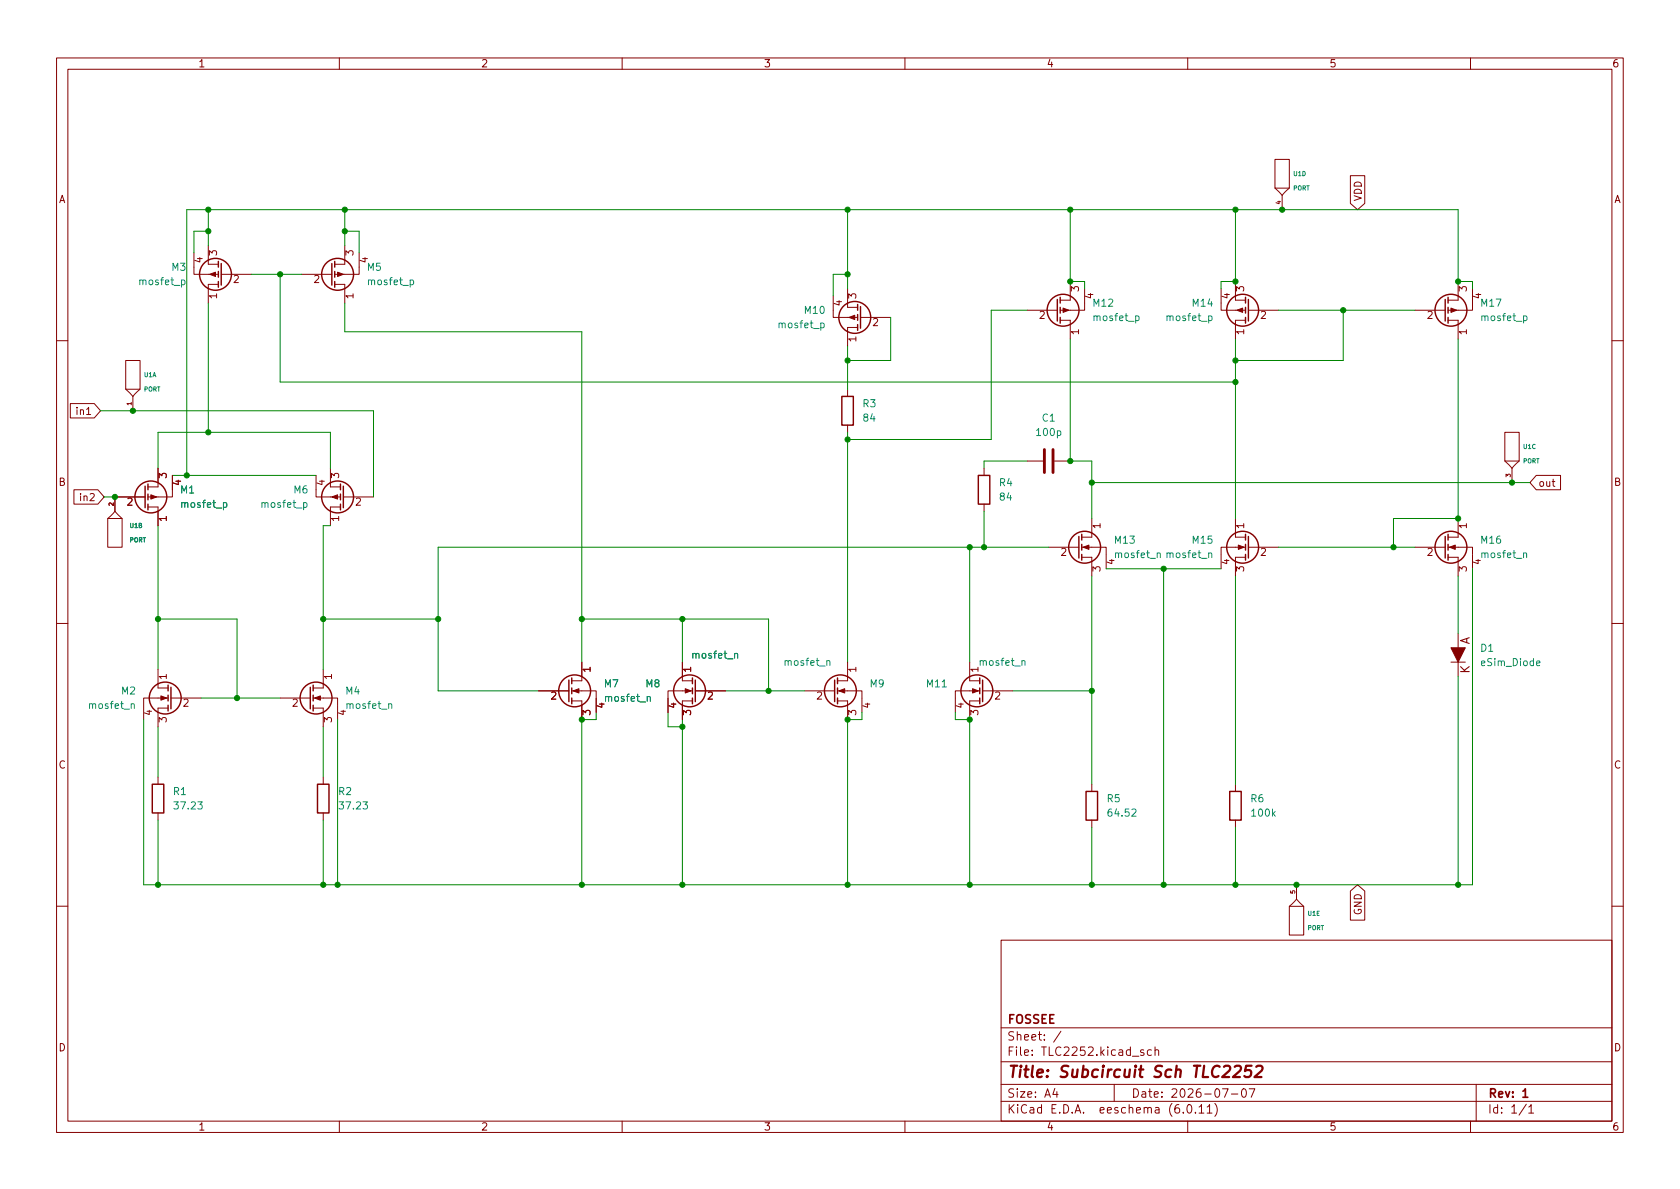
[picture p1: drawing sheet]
<svg xmlns="http://www.w3.org/2000/svg" width="297mm" height="210mm" viewBox="0 0 297 210" stroke-linecap="round" stroke-linejoin="round" font-family="sans-serif">
<g fill="none" stroke="#840000" stroke-width=".18">
<path d="M10 10.2h277v190.1h-277zM12 12.2h273v186.1h-273zM60 10.2v2M110 10.2v2M160 10.2v2M210 10.2v2M260 10.2v2M225.4 33.3l1.3 1.2M225.4 28.2h2.6v5.1h-2.6zM226.7 34.5v2.6M228 33.3l-1.3 1.2M238.8 31.1h2.5v4.9l-1.3 1.1-1.2-1.1z"/>
<path d="M34.3 44.7v3.8h4.3M35.3 45.5v.8l-.9-.3M36.8 46.7h1.8M36.8 43.4v2.6M37 45.1v-.8l.5 .5 .1-.4h.6l.1 .2-.1 .5M38.3 52.3h-1.3l.4 .4M38.6 50.3h-1.8v3.3M39.1 48.5h5.3M41.4 48.8l.5-.1 .2 .4-.7 .9h.7M53.3 48.5h5.4M55.6 48.8l.5-.1 .3 .4-.8 .9h.8M59.2 50.3h1.8v3.3"/>
<path d="M61 43.4v3.3h-1.8M61.2 45.1v-.8l.4 .5 .2-.4h.5l.1 .2-.1 .5M62.4 52.3h-1.2l.3 .4M63.5 44.7v3.8h-4.3M64.5 45.5v.8l-.9-.3M147.3 52.3v3.8h4.3M148.4 53.2v.8l-.9-.4M149.9 51v2.6M149.9 54.4h1.7M150.1 52.7v-.7l.4 .4 .2-.4h.5l.1 .2-.1 .5M151.3 59.9h-1.2l.3 .4M151.6 57.9h-1.7v3.3"/>
<path d="M152.1 56.1h5.4M154.5 56.4l.4-.1 .3 .4-.8 .9h.8M181.6 54.9h5.3M183.9 55.2l.5-.1 .2 .3-.7 .9h.7M187.5 56.6h1.7v3.3M189.2 49.8v3.3h-1.7M189.4 51.5v-.8l.5 .4 .1-.4h.6l.1 .2-.1 .6M190.7 58.7h-1.3l.4 .3M191.8 51v3.9h-4.3M192.8 51.9v.8l-.9-.3M215.9 51v3.9h4.3M216.9 51.9v.8l-.9-.3"/>
<path d="M218.4 49.8v2.5M218.4 53.1h1.8M218.6 51.5v-.8l.5 .4 .1-.4h.6l.1 .2-.1 .6M219.9 58.7h-1.3l.4 .3M220.2 56.6h-1.8v3.3M220.7 54.9h5.4M223 55.2l.5-.1 .3 .3-.8 .9h.8M250.2 54.9h5.3M252.5 55.2l.5-.1 .2 .3-.8 .9h.8M256 56.6h1.8v3.3M257.8 49.8v3.3h-1.8M258 51.5v-.8l.5 .4 .1-.4h.6l.1 .2-.1 .6"/>
<path d="M259.3 58.7h-1.3l.4 .3M260.3 51v3.9h-4.3M261.4 51.9v.8l-.9-.3M10 60.2h2M12.4 71.4h4.3l1.1 1.2-1.1 1.3h-4.3zM15.3 73.3h.7M22.2 68.8l1.3 1.3M22.2 63.7h2.6v5.1h-2.6zM23.5 70.1v2.5M24.8 68.8l-1.3 1.3M149.9 68.8v1.3M149.9 75.2v1.2"/>
<path d="M266.1 76.4h2.5v5.1h-2.5zM285 60.2h2M13.1 86.6h4.2l1.1 1.3-1.1 1.2h-4.2zM19 91.7h2.6v5.1h-2.6zM20.3 90.4l1.3 1.3M22.6 88.2l.5-.1 .2 .3-.7 .9h.7M25.7 87.9h-5.4v2.5l-1.2 1.3M26.2 89.7h1.7v3.3M27.9 82.8v3.3h-1.7M28.1 84.5v-.8l.5 .4 .1-.3h.6l.1 .1-.1 .6M29.4 91.7h-1.3l.4 .4M30.5 84.1v3.8h-4.3"/>
<path d="M31.5 84.9v.8l-.9-.3M55.9 84.1v3.8h4.3M56.9 84.9v.8l-.9-.3M58.4 86.1h1.8M58.4 82.8v2.5M58.6 84.5v-.8l.5 .4 .1-.3h.6l.1 .1-.1 .6M59.9 91.7h-1.3l.4 .4M60.2 89.7h-1.8v3.3M60.7 87.9h5.3M63 88.2l.5-.1 .2 .3-.8 .9h.8M174 82.8v1.3M174 89.1v1.3"/>
<path d="M181.6 81.5h2.8M185.4 96.8h5.4M186.4 81.5h2.8M187.7 97.1l.5-.1 .2 .3-.7 .9h.7M191.3 96.8h4.3v1.2M191.3 98.5h1.7v3.3M193 91.7v3.3h-1.7M194.5 93h-1.3l.4 .3M195.6 98.1v2.5M196.6 98.9v.8l-.9-.3M215.9 98.1v2.5M216.9 98.9v.8l-.9-.3"/>
<path d="M218.4 98.5h1.8M218.4 91.7v3.3h1.8M218.4 99.3v2.5M219.9 93h-1.3l.4 .3M220.2 96.8h-4.3v1.2M220.7 96.8h5.4M223 97.1l.5-.1 .3 .3-.8 .9h.8M250.2 96.8h5.3M252.5 97.1l.5-.1 .2 .3-.8 .9h.8M256 96.8h4.3v1.2M256 98.5h1.8v3.3M257.8 91.7v3.3h-1.8"/>
<path d="M259.3 93h-1.3l.4 .3M260.3 98.1v2.5M261.3 98.9v.8l-.8-.3M266.1 81.5l1.2 1.3M267.3 82.8v2.5M268.6 81.5l-1.3 1.3M271.6 84.1h4.3v2.5h-4.3l-1.1-1.3zM10 110.2h2M27.9 118.4v3.3h1.8M29.4 119.6h-1.3l.4 .4M57.1 118.4v3.3h-1.7M58.6 119.6h-1.3l.4 .4"/>
<path d="M102.9 117.1v3.3h-1.8M104.3 118.4h-1.2l.3 .3M120.6 117.1v3.3h1.8M122.1 118.4h-1.3l.4 .3M149.9 117.1v3.3h-1.8M151.3 118.4h-1.2l.3 .3M171.4 117.1v3.3h1.8M172.9 118.4h-1.3l.4 .3M193.2 101v-.8l.5 .4 .1-.3h.6l.1 .2-.1 .5M218.6 101v-.8l.5 .4 .1-.3h.6l.1 .2-.1 .5M256.5 117.1h2.6M257.8 112v2.5"/>
<path d="M257.8 117.1v2.5M258 101v-.8l.5 .4 .1-.3h.6l.1 .2-.1 .5M285 110.2h2M25.4 124.8v2.4M26.4 125.6v.7l-.9-.2M27.9 125.2h1.8M27.9 126v2.5M27.9 137.4v1.3M28.1 127.7v-.8l.5 .4 .1-.4h.6l.1 .2-.1 .6M29.7 123.4h-4.3v1.3M30.2 123.4h5.4M32.5 123.8l.5-.2 .3 .4-.8 .9h.8"/>
<path d="M49.5 123.4h5.4M51.8 123.8l.5-.2 .3 .4-.8 .9h.8M55.4 123.4h4.3v1.3M55.4 125.2h1.7v3.3M57.1 137.4v1.3M57.3 127.7v-.8l.5 .4 .1-.4h.6l.1 .2-.1 .6M59.7 124.8v2.4M60.7 125.6v.7l-.9-.2M95.2 122.2h5.4M97.6 122.5l.4-.1 .3 .3-.8 .9h.8M101.1 122.2h4.3v1.2M101.1 123.9h1.8v3.3"/>
<path d="M103.1 126.4v-.8l.4 .4 .2-.3h.5l.1 .2-.1 .5M105.4 123.5v2.5M106.4 124.3v.8l-.8-.3M118.1 123.5v2.5M119.1 124.3v.8l-.8-.3M120.6 123.9h1.8M120.6 124.7v2.5M120.8 126.4v-.8l.5 .4 .1-.3h.6l.1 .2-.1 .5M122.4 122.2h-4.3v1.2M122.9 122.2h5.4M125.2 122.5l.5-.1 .3 .3-.8 .9h.8M142.2 122.2h5.4"/>
<path d="M144.5 122.5l.5-.1 .3 .3-.8 .9h.8M148.1 122.2h4.3v1.2M148.1 123.9h1.8v3.3M150.1 126.4v-.8l.4 .4 .2-.3h.5l.1 .2-.1 .5M152.4 123.5v2.5M153.4 124.3v.8l-.9-.3M168.9 123.5v2.5M169.9 124.3v.8l-.8-.3M171.4 123.9h1.8M171.4 124.7v2.5M171.6 126.4v-.8l.5 .4 .1-.3h.6l.1 .2-.1 .5M173.2 122.2h-4.3v1.2"/>
<path d="M173.7 122.2h5.4M176 122.5l.5-.1 .3 .3-.8 .9h.8M193 138.7v1.2M218.4 138.7v1.2M27.9 143.8v1.2M57.1 143.8v1.2M193 145v1.3M218.4 145v1.3M229.2 159l1.3 1.3M229.2 159l-1.2 1.3M229.2 156.5v2.5M238.8 157.6l1.2-1.1 1.3 1.1v5.1h-2.5z"/>
<path d="M10 160.2h2M177 166.3h108v32h-108zM228 160.3h2.5v5h-2.5zM285 160.2h2M60 198.3v2M110 198.3v2M160 198.3v2M177 194.8h108M177 191.8h108M177 187.8h108M177 181.8h108M182.5 186.5v.1"/>
<path d="M182.5 185.7v.1M184.6 183.8v.1M184.6 183v.1M187.6 182.4l-1.3 1.9M197 191.8v3M203.6 185.7l-.5-.1-.2 .3v.4l.1 .3h.6M204.2 185.8l.2-.2 .4 .1 .1 .9M204.2 185.1v1.5M204.3 195.9h.6v.9M204.9 196.2l-.5 .1a.29 .29 0 0 0-.2 .2 .29 .29 0 0 0 .2 .3h.5M210 198.3v2M214.8 195.1a1.72 1.72 0 0 1 0 2.3"/>
<path d="M217.7 193.5h1.2M219.7 192.6l.2-.1a.81 .81 0 0 1 .5 .7 .81 .81 0 0 1-.3 .8h-.1a.81 .81 0 0 1-.6-.6 .81 .81 0 0 1 .3-.8zM220.9 192.5h1l-.7 1.5M260 198.3v2M261 191.8v6.5M270.3 195.8l.4-.5v1.5M270.3 196.8h.9"/>
</g>
<path d="M201.4 189.1h.8" fill="none" stroke="#840000" stroke-width=".4"/>
<g fill="none" stroke="#840000" stroke-width=".25">
<path d="M38.6 46.2v1M38.6 48v1M38.6 49.8v1M39.1 46.6v3.8M58.7 46.6v3.8M59.2 46.2v1M59.2 48v1M59.2 49.8v1M151.6 53.8v1.1M151.6 55.6v1M151.6 57.4v1M152.1 54.2v3.8"/>
<path d="M186.9 53v3.8M187.5 52.6v1M187.5 54.4v1M187.5 56.1v1M220.2 52.6v1M220.2 54.4v1M220.2 56.1v1M220.7 53v3.8M255.5 53v3.8M256 52.6v1M256 54.4v1M256 56.1v1"/>
<path d="M148.8 70.1h2.1v5.1h-2.1zM25.7 86v3.8M26.2 85.6v1M26.2 87.4v1M26.2 89.1v1.1M60.2 85.6v1M60.2 87.4v1M60.2 89.1v1.1M60.7 86v3.8M173 84.1h2v5h-2zM190.8 94.9v3.8M191.3 94.5v1"/>
<path d="M191.3 96.3v1M191.3 98v1.1M220.2 94.5v1M220.2 96.3v1M220.2 98v1.1M220.7 94.9v3.8M255.5 94.9v3.8M256 94.5v1M256 96.3v1M256 98v1.1M101.1 119.9v1M122.4 119.9v1"/>
<path d="M148.1 119.9v1M173.2 119.9v1M26.9 138.7h2.1v5.1h-2.1zM29.7 121.2v1M29.7 122.9v1M29.7 124.7v1M30.2 121.5v3.8M54.9 121.5v3.8M55.4 121.2v1M55.4 122.9v1M55.4 124.7v1M56.1 138.7h2.1v5.1h-2.1z"/>
<path d="M100.6 120.3v3.8M101.1 121.7v1M101.1 123.4v1.1M122.4 121.7v1M122.4 123.4v1.1M122.9 120.3v3.8M147.6 120.3v3.8M148.1 121.7v1M148.1 123.4v1.1M173.2 121.7v1M173.2 123.4v1.1M173.7 120.3v3.8"/>
<path d="M192 139.9h2.1v5.1h-2.1zM217.4 139.9h2.1v5.1h-2.1z"/>
<circle cx="38.1" cy="48.5" r="2.82"/>
<circle cx="59.7" cy="48.5" r="2.82"/>
<circle cx="151.1" cy="56.1" r="2.82"/>
<circle cx="188" cy="54.9" r="2.82"/>
<circle cx="219.7" cy="54.9" r="2.82"/>
<circle cx="256.5" cy="54.9" r="2.82"/>
<circle cx="26.7" cy="87.9" r="2.82"/>
<circle cx="59.7" cy="87.9" r="2.82"/>
<circle cx="191.8" cy="96.8" r="2.82"/>
<circle cx="219.7" cy="96.8" r="2.82"/>
<circle cx="256.5" cy="96.8" r="2.82"/>
<circle cx="29.2" cy="123.4" r="2.82"/>
<circle cx="55.9" cy="123.4" r="2.82"/>
<circle cx="101.6" cy="122.2" r="2.82"/>
<circle cx="121.9" cy="122.2" r="2.82"/>
<circle cx="148.6" cy="122.2" r="2.82"/>
<circle cx="172.7" cy="122.2" r="2.82"/>
</g>
<g fill="#840000" stroke="#840000" stroke-width=".18">
<path d="M218.9 96.4l1.1 .4-1.1 .3z"/>
<path d="M191.5 96.8l1-.4v.7z"/>
<path d="M37.1 48.5l1-.4v.8z"/>
<path d="M218.7 54.9l1-.4v.7z"/>
<path d="M172 121.8l1 .4-1 .3z"/>
<path d="M55.6 123.4l1-.3v.7z"/>
<path d="M121.2 121.8l1 .4-1 .3z"/>
<path d="M101.3 122.2l1.1-.4v.7z"/>
<path d="M148.3 122.2l1.1-.4v.7z"/>
<path d="M58.7 87.9l1-.4v.8z"/>
<path d="M26.7 87.5l1 .4-1 .4z"/>
<path d="M28.4 123.1l1.1 .3-1.1 .4z"/>
<path d="M188 54.5l1 .4-1 .3z"/>
<path d="M256.3 96.8l1-.4v.7z"/>
<path d="M256.5 114.5h2.6l-1.3 2.6z"/>
<path d="M256.5 54.5l1.1 .4-1.1 .3z"/>
<path d="M59.7 48.1l1 .4-1 .4z"/>
<path d="M150.1 56.1l1-.4v.8z"/>
</g>
<g fill="none" stroke="#008484" stroke-width=".18">
<path d="M32.1 49.6l.4-.1 .2 .2-.1 .6h-.5M72.5 49.6l.4-.1 .2 .2-.1 .6h-.5M145.1 57.2l.4-.1 .2 .3-.1 .5h-.5M200.8 55.9h.4l.2 .2-.1 .5h-.5M213.7 55.9h.4l.2 .2-.1 .5h-.5M269.4 55.9h.3l.3 .2-.1 .5h-.5M187 76.2h.3l.3 .2-.2 .6h-.4M39.5 88.9h.4l.2 .2-.1 .6h-.5M53.7 88.9h.3l.3 .2-.1 .6h-.5M204.6 97.9l.2-.1h.3l.1 .8M213.7 97.9l.2-.1h.3v.8M269.4 97.9l.2-.1h.3v.8"/>
<path d="M129.9 115.7l.2-.2 .3 .1v.8M146.2 116.9l.2-.1 .3 .1v.8M180.7 116.9l.2-.1 .3 .1v.8M271.7 117.3l.6-.1-.1-.3h-.3l-.2 .2v.6h.5M23.2 124.6l.2-.2 .3 .1v.8M68.7 124.6l.2-.2 .3 .1 .1 .8M114.4 123.3l.2-.1h.3l.1 .8M35 141.8h.8l-.5 .5 .4 .1v.5l-.2 .2-.5-.2M64.2 141.8h.8l-.5 .5 .4 .1v.5l-.2 .2-.5-.2M200.1 143.2l.5-.1 .3 .3-.8 .9h.8M225.1 143.8l.4 .5M225.5 143.5l-.5 .5"/>
</g>
<path d="M184.7 79.5v4.1M186.2 79.5v4.1" fill="none" stroke="#840000" stroke-width=".51"/>
<g fill="none" stroke="#008400" stroke-width=".18">
<path d="M36.8 37.1v6.3M61 37.1v6.3M149.9 37.1v13.9M189.2 37.1v12.7h2.6v1.2M218.4 37.1v12.7h-2.5v1.2M36.8 40.9h-2.5v3.8M36.8 53.6v22.8M44.4 48.5h8.9M49.5 48.5v19.1h168.9M61 53.6v5.1h41.9v58.4M61 40.9h2.5v3.8M149.9 48.5h-2.6v3.8"/>
<path d="M157.5 56.1v7.6h-7.6M181.6 54.9h-6.3v22.8h-25.4M189.2 59.9v21.6h3.8v10.2M218.4 59.9v31.8M226.1 54.9h24.1M237.5 54.9v8.8h-19.1M257.8 59.9v31.8h-11.4v5.1M260.3 51v-1.2h-2.5v-12.7h-224.8v47M17.8 72.6h48.2v15.3M149.9 61.2v7.6M149.9 76.4v40.7M18.4 87.9h1.9"/>
<path d="M27.9 82.8v-6.4h30.5v6.4M27.9 93v25.4M30.5 84.1h25.4M58.4 93h-1.3v25.4M171.4 96.8v20.3M174 90.4v6.4M181.6 81.5h-7.6v1.3M185.4 96.8h-107.9v25.4h17.7M193 85.3h77.5M226.1 96.8h24.1M27.9 109.5h14v13.9M57.1 109.5h20.4"/>
<path d="M102.9 109.5h33v12.7M120.6 109.5v7.6M193 101.8v36.9M195.6 100.6h20.3M205.7 100.6v55.9M218.4 101.8v36.9M257.8 101.8v10.2M257.8 119.6v36.9M260.3 100.6v55.9h-234.9v-29.3M27.9 128.5v8.9M35.6 123.4h13.9M57.1 128.5v8.9"/>
<path d="M59.7 127.2v29.3M105.4 126v1.2h-2.5v29.3M118.1 126v2.5h2.5M120.6 127.2v29.3M128.3 122.2h13.9M152.4 126v1.2h-2.5v29.3M168.9 126v1.2h2.5v29.3M179.1 122.2h13.9M27.9 145v11.5M57.1 145v11.5M193 146.3v10.2M218.4 146.3v10.2"/>
</g>
<g fill="#008400" stroke="#008400" stroke-width=".18">
<circle cx="33" cy="84.1" r=".46"/>
<circle cx="36.8" cy="76.4" r=".46"/>
<circle cx="49.5" cy="48.5" r=".46"/>
<circle cx="36.8" cy="40.9" r=".46"/>
<circle cx="36.8" cy="37.1" r=".46"/>
<circle cx="61" cy="37.1" r=".46"/>
<circle cx="61" cy="40.9" r=".46"/>
<circle cx="23.5" cy="72.6" r=".46"/>
<circle cx="20.3" cy="87.9" r=".46"/>
<circle cx="102.9" cy="127.2" r=".46"/>
<circle cx="135.9" cy="122.2" r=".46"/>
<circle cx="120.6" cy="128.5" r=".46"/>
<circle cx="120.6" cy="109.5" r=".46"/>
<circle cx="102.9" cy="109.5" r=".46"/>
<circle cx="102.9" cy="156.5" r=".46"/>
<circle cx="120.6" cy="156.5" r=".46"/>
<circle cx="171.4" cy="96.8" r=".46"/>
<circle cx="174" cy="96.8" r=".46"/>
<circle cx="149.9" cy="127.2" r=".46"/>
<circle cx="171.4" cy="127.2" r=".46"/>
<circle cx="193" cy="122.2" r=".46"/>
<circle cx="193" cy="156.5" r=".46"/>
<circle cx="171.4" cy="156.5" r=".46"/>
<circle cx="149.9" cy="156.5" r=".46"/>
<circle cx="41.9" cy="123.4" r=".46"/>
<circle cx="27.9" cy="109.5" r=".46"/>
<circle cx="57.1" cy="156.5" r=".46"/>
<circle cx="59.7" cy="156.5" r=".46"/>
<circle cx="27.9" cy="156.5" r=".46"/>
<circle cx="57.1" cy="109.5" r=".46"/>
<circle cx="77.5" cy="109.5" r=".46"/>
<circle cx="189.2" cy="81.5" r=".46"/>
<circle cx="205.7" cy="100.6" r=".46"/>
<circle cx="218.4" cy="63.7" r=".46"/>
<circle cx="218.4" cy="67.6" r=".46"/>
<circle cx="237.5" cy="54.9" r=".46"/>
<circle cx="246.4" cy="96.8" r=".46"/>
<circle cx="257.8" cy="91.7" r=".46"/>
<circle cx="267.3" cy="85.3" r=".46"/>
<circle cx="257.8" cy="49.8" r=".46"/>
<circle cx="218.4" cy="49.8" r=".46"/>
<circle cx="226.7" cy="37.1" r=".46"/>
<circle cx="189.2" cy="37.1" r=".46"/>
<circle cx="218.4" cy="37.1" r=".46"/>
<circle cx="149.9" cy="77.7" r=".46"/>
<circle cx="189.2" cy="49.8" r=".46"/>
<circle cx="149.9" cy="37.1" r=".46"/>
<circle cx="149.9" cy="48.5" r=".46"/>
<circle cx="149.9" cy="63.7" r=".46"/>
<circle cx="205.7" cy="156.5" r=".46"/>
<circle cx="218.4" cy="156.5" r=".46"/>
<circle cx="193" cy="85.3" r=".46"/>
<circle cx="257.8" cy="156.5" r=".46"/>
<circle cx="229.2" cy="156.5" r=".46"/>
</g>
<g font-size="2.8" fill="#840000">
<text x="178" y="191.2">Title:</text>
<text x="187.3" y="191.2">Subcircuit</text>
<text x="204.2" y="191.2">Sch</text>
<text x="211.6" y="191.2">TLC2252</text>
</g>
<g font-size="2.1" fill="#840000">
<text x="260.3" y="119.2" transform="rotate(-90 260.3 119.2)">K</text>
<text x="260.3" y="114" transform="rotate(-90 260.3 114)">A</text>
<text x="178" y="184.5">Sheet:</text>
<text x="178" y="181.5">FOSSEE</text>
<text x="178" y="187.2">File:</text>
<text x="184.4" y="187.2">TLC2252.kicad_sch</text>
<text x="178" y="197.4">KiCad</text>
<text x="178" y="194.6">Size:</text>
<text x="184.7" y="194.6">A4</text>
<text x="185.7" y="197.4">E.D.A.</text>
<text x="194.6" y="197.4">eeschema</text>
<text x="200" y="194.6">Date:</text>
<text x="207" y="197.4">(6.0.11)</text>
<text x="207" y="194.6">2026-07-07</text>
<text x="263" y="194.6">Rev:</text>
<text x="263" y="197.4">Id:</text>
<text x="267.1" y="197.4">1/1</text>
<text x="269.1" y="194.6">1</text>
</g>
<g font-size="1.8" fill="#840000">
<text x="35" y="12.3">1</text>
<text x="85" y="12.3">2</text>
<text x="135" y="12.3">3</text>
<text x="185" y="12.3">4</text>
<text x="235" y="12.3">5</text>
<text x="285" y="12.3">6</text>
<text x="241.1" y="35.6" transform="rotate(-90 241.1 35.6)">VDD</text>
<text x="10.4" y="36.3">A</text>
<text x="285.4" y="36.3">A</text>
<text x="36.6" y="46.6" transform="rotate(-90 36.6 46.6)">4</text>
<text x="65.8" y="46.6" transform="rotate(-90 65.8 46.6)">4</text>
<text x="39.1" y="53" transform="rotate(-90 39.1 53)">1</text>
<text x="63.3" y="53" transform="rotate(-90 63.3 53)">1</text>
<text x="194.1" y="53" transform="rotate(-90 194.1 53)">4</text>
<text x="218.2" y="53" transform="rotate(-90 218.2 53)">4</text>
<text x="262.6" y="53" transform="rotate(-90 262.6 53)">4</text>
<text x="149.6" y="54.3" transform="rotate(-90 149.6 54.3)">4</text>
<text x="191.5" y="59.3" transform="rotate(-90 191.5 59.3)">1</text>
<text x="220.7" y="59.3" transform="rotate(-90 220.7 59.3)">1</text>
<text x="260.1" y="59.3" transform="rotate(-90 260.1 59.3)">1</text>
<text x="152.2" y="60.6" transform="rotate(-90 152.2 60.6)">1</text>
<text x="13.2" y="73.8">in1</text>
<text x="10.3" y="86.3">B</text>
<text x="13.9" y="89">in2</text>
<text x="32.8" y="86" transform="rotate(-90 32.8 86)">4</text>
<text x="58.2" y="86" transform="rotate(-90 58.2 86)">4</text>
<text x="271.9" y="86.5">out</text>
<text x="285.3" y="86.3">B</text>
<text x="30.2" y="92.4" transform="rotate(-90 30.2 92.4)">1</text>
<text x="60.7" y="92.4" transform="rotate(-90 60.7 92.4)">1</text>
<text x="195.3" y="93.6" transform="rotate(-90 195.3 93.6)">1</text>
<text x="220.7" y="93.6" transform="rotate(-90 220.7 93.6)">1</text>
<text x="260.1" y="93.6" transform="rotate(-90 260.1 93.6)">1</text>
<text x="105.2" y="119" transform="rotate(-90 105.2 119)">1</text>
<text x="122.9" y="119" transform="rotate(-90 122.9 119)">1</text>
<text x="152.2" y="119" transform="rotate(-90 152.2 119)">1</text>
<text x="173.7" y="119" transform="rotate(-90 173.7 119)">1</text>
<text x="30.2" y="120.3" transform="rotate(-90 30.2 120.3)">1</text>
<text x="59.4" y="120.3" transform="rotate(-90 59.4 120.3)">1</text>
<text x="10.3" y="136.3">C</text>
<text x="285.3" y="136.3">C</text>
<text x="241.1" y="161.9" transform="rotate(-90 241.1 161.9)">GND</text>
<text x="10.3" y="186.3">D</text>
<text x="285.3" y="186.3">D</text>
<text x="35" y="200.3">1</text>
<text x="85" y="200.3">2</text>
<text x="135" y="200.3">3</text>
<text x="185" y="200.3">4</text>
<text x="235" y="200.3">5</text>
<text x="285" y="200.3">6</text>
</g>
<g font-size="1.8" fill="#008484">
<text x="24.3" y="50.8">mosfet_p</text>
<text x="30.2" y="48.3">M3</text>
<text x="64.8" y="48.3">M5</text>
<text x="64.8" y="50.8">mosfet_p</text>
<text x="137.4" y="58.4">mosfet_p</text>
<text x="142" y="55.9">M10</text>
<text x="193" y="54.6">M12</text>
<text x="193" y="57.2">mosfet_p</text>
<text x="205.9" y="57.2">mosfet_p</text>
<text x="210.6" y="54.6">M14</text>
<text x="261.6" y="54.6">M17</text>
<text x="261.6" y="57.2">mosfet_p</text>
<text x="152.4" y="72.4">R3</text>
<text x="152.4" y="74.9">84</text>
<text x="183" y="77.5">100p</text>
<text x="184.1" y="74.9">C1</text>
<text x="31.8" y="87.6">M1</text>
<text x="51.8" y="87.6">M6</text>
<text x="176.5" y="86.4">R4</text>
<text x="176.5" y="88.9">84</text>
<text x="31.8" y="90.2">mosfet_p</text>
<text x="45.9" y="90.2">mosfet_p</text>
<text x="196.9" y="96.5">M13</text>
<text x="196.9" y="99.1">mosfet_n</text>
<text x="205.9" y="99.1">mosfet_n</text>
<text x="210.6" y="96.5">M15</text>
<text x="261.6" y="96.5">M16</text>
<text x="261.6" y="99.1">mosfet_n</text>
<text x="122.1" y="116.8">mosfet_n</text>
<text x="138.4" y="118.1">mosfet_n</text>
<text x="172.9" y="118.1">mosfet_n</text>
<text x="261.6" y="115.6">D1</text>
<text x="261.6" y="118.2">eSim_Diode</text>
<text x="15.4" y="125.7">mosfet_n</text>
<text x="21.3" y="123.2">M2</text>
<text x="61" y="123.2">M4</text>
<text x="61" y="125.7">mosfet_n</text>
<text x="106.7" y="121.9">M7</text>
<text x="106.7" y="124.5">mosfet_n</text>
<text x="114" y="121.9">M8</text>
<text x="153.7" y="121.9">M9</text>
<text x="163.6" y="121.9">M11</text>
<text x="30.5" y="141">R1</text>
<text x="30.5" y="143.5">37.23</text>
<text x="59.7" y="141">R2</text>
<text x="59.7" y="143.5">37.23</text>
<text x="195.6" y="142.2">R5</text>
<text x="221" y="142.2">R6</text>
<text x="195.6" y="144.8">64.52</text>
<text x="221" y="144.8">100k</text>
</g>
<g font-size="1.7" fill="#840000">
<text x="197.8" y="100" transform="rotate(-90 197.8 100)">4</text>
<text x="218.1" y="100" transform="rotate(-90 218.1 100)">4</text>
<text x="262.5" y="100" transform="rotate(-90 262.5 100)">4</text>
<text x="107.6" y="125.4" transform="rotate(-90 107.6 125.4)">4</text>
<text x="120.3" y="125.4" transform="rotate(-90 120.3 125.4)">4</text>
<text x="154.6" y="125.4" transform="rotate(-90 154.6 125.4)">4</text>
<text x="171.1" y="125.4" transform="rotate(-90 171.1 125.4)">4</text>
<text x="27.6" y="126.6" transform="rotate(-90 27.6 126.6)">4</text>
<text x="61.9" y="126.6" transform="rotate(-90 61.9 126.6)">4</text>
</g>
<g font-size="1.1" fill="#008484">
<text x="228.6" y="31.3">U1D</text>
<text x="228.6" y="33.9">PORT</text>
<text x="25.4" y="66.9">U1A</text>
<text x="25.4" y="69.4">PORT</text>
<text x="269.2" y="79.6">U1C</text>
<text x="269.2" y="82.1">PORT</text>
<text x="22.8" y="93.6">U1B</text>
<text x="22.8" y="96.1">PORT</text>
<text x="231.1" y="162.2">U1E</text>
<text x="231.1" y="164.7">PORT</text>
</g>
<g font-size="1.1" fill="#840000">
<text x="226.4" y="36.2" transform="rotate(-90 226.4 36.2)">4</text>
<text x="23.2" y="71.8" transform="rotate(-90 23.2 71.8)">1</text>
<text x="20.1" y="89.6" transform="rotate(-90 20.1 89.6)">2</text>
<text x="267.1" y="84.5" transform="rotate(-90 267.1 84.5)">3</text>
<text x="229" y="158.2" transform="rotate(-90 229 158.2)">5</text>
</g>
</svg>
